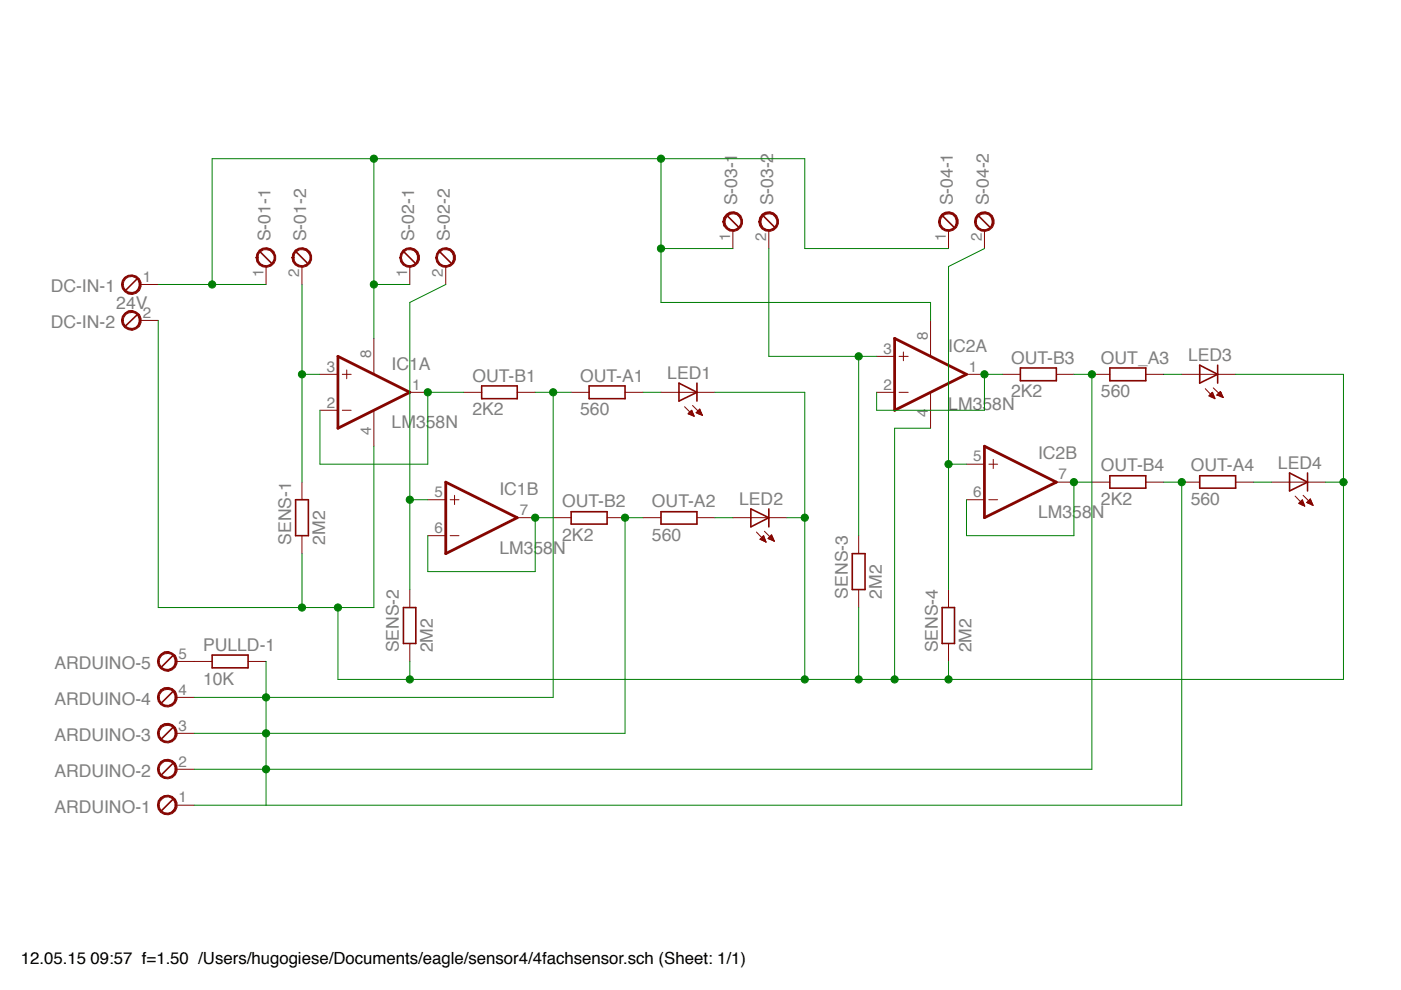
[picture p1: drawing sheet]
<svg xmlns="http://www.w3.org/2000/svg" width="297mm" height="210mm" viewBox="0 0 297 210" stroke-linecap="round" stroke-linejoin="round" font-family="sans-serif">
<path d="M29 59.2l-2.3 2.3" fill="none" stroke="#850500" stroke-width=".34"/>
<path d="M26.4 58.8a2.09 2.09 0 0 1 3.3 .5 2.09 2.09 0 0 1-1.4 3 2.09 2.09 0 0 1-2.6-2h.4a1.72 1.72 0 0 1 2.1-1.7 1.72 1.72 0 0 1 1.1 2.4 1.72 1.72 0 0 1-2.6 .6l-.5-.6-.1-.7h-.4l.2-.8z" fill-rule="evenodd" fill="#850500"/>
<path d="M26.4 58.8a2.09 2.09 0 0 1 3.3 .5 2.09 2.09 0 0 1-1.3 3.1 2.09 2.09 0 0 1-2.6-2.1h.3a1.72 1.72 0 0 1 2.1-1.7 1.72 1.72 0 0 1 1.2 2.5 1.72 1.72 0 0 1-2.7 .5l-.4-.6-.2-.7h-.3l.1-.8zM29.7 60.3h3.8" fill="none" stroke="#850500" stroke-width=".21"/>
<path d="M29 66.8l-2.3 2.2" fill="none" stroke="#850500" stroke-width=".34"/>
<path d="M26.4 66.4a2.09 2.09 0 0 1 3.3 .5 2.09 2.09 0 0 1-1.4 3.1 2.09 2.09 0 0 1-2.6-2.1h.4a1.72 1.72 0 0 1 2.1-1.7 1.72 1.72 0 0 1 1.1 2.5 1.72 1.72 0 0 1-2.6 .5l-.5-.6-.1-.7h-.4l.2-.8z" fill-rule="evenodd" fill="#850500"/>
<path d="M26.4 66.4a2.09 2.09 0 0 1 3.3 .6 2.09 2.09 0 0 1-1.3 3 2.09 2.09 0 0 1-2.6-2.1h.3a1.72 1.72 0 0 1 2.1-1.7 1.72 1.72 0 0 1 1.2 2.5 1.72 1.72 0 0 1-2.7 .5l-.4-.6-.2-.7h-.3l.1-.8zM29.7 67.9h3.8" fill="none" stroke="#850500" stroke-width=".21"/>
<path d="M55.2 53.5l2.3 2.2" fill="none" stroke="#850500" stroke-width=".34"/>
<path d="M54.9 53a2.1 2.1 0 0 1 3.3 .5 2.1 2.1 0 0 1-1.3 3.1 2.1 2.1 0 0 1-2.6-2h.4a1.69 1.69 0 0 1 1.9-1.7 1.69 1.69 0 0 1 1.4 2.1 1.69 1.69 0 0 1-2.1 1.2l-.7-.3-.4-.6-.1-.7h-.4l.1-.8z" fill-rule="evenodd" fill="#850500"/>
<path d="M55 53a2.1 2.1 0 0 1 3.2 .6 2.1 2.1 0 0 1-1.2 3 2.1 2.1 0 0 1-2.7-2h.4a1.69 1.69 0 0 1 1.9-1.6 1.69 1.69 0 0 1 1.5 2 1.69 1.69 0 0 1-2.2 1.3l-.7-.4-.4-.6-.1-.7h-.4l.2-.8zM56.4 56.5v3.8" fill="none" stroke="#850500" stroke-width=".21"/>
<path d="M62.8 53.5l2.3 2.2" fill="none" stroke="#850500" stroke-width=".34"/>
<path d="M62.6 53a2.1 2.1 0 0 1 3.2 .5 2.1 2.1 0 0 1-1.3 3.1 2.1 2.1 0 0 1-2.6-2h.4a1.69 1.69 0 0 1 1.9-1.7 1.69 1.69 0 0 1 1.5 2.1 1.69 1.69 0 0 1-2.2 1.2l-.7-.3-.4-.6-.1-.7h-.4l.2-.8z" fill-rule="evenodd" fill="#850500"/>
<path d="M62.6 53a2.1 2.1 0 0 1 3.3 .6 2.1 2.1 0 0 1-1.3 3 2.1 2.1 0 0 1-2.7-2h.4a1.69 1.69 0 0 1 1.9-1.6 1.69 1.69 0 0 1 1.5 2 1.69 1.69 0 0 1-2.2 1.3l-.7-.4-.4-.6-.1-.7h-.4l.2-.8zM64 56.5v3.8" fill="none" stroke="#850500" stroke-width=".21"/>
<path d="M85.7 53.5l2.3 2.2" fill="none" stroke="#850500" stroke-width=".34"/>
<path d="M85.4 53a2.1 2.1 0 0 1 3.3 .5 2.1 2.1 0 0 1-1.3 3.1 2.1 2.1 0 0 1-2.6-2h.3a1.71 1.71 0 0 1 2.3-1.7 1.71 1.71 0 0 1 .7 2.8 1.71 1.71 0 0 1-2.8-.4l-.2-.7h-.3l.1-.8z" fill-rule="evenodd" fill="#850500"/>
<path d="M85.4 53a2.1 2.1 0 0 1 3.3 .6 2.1 2.1 0 0 1-1.3 3 2.1 2.1 0 0 1-2.6-2h.3a1.71 1.71 0 0 1 2.3-1.6 1.71 1.71 0 0 1 .7 2.7 1.71 1.71 0 0 1-2.8-.4l-.2-.7h-.3l.1-.8zM86.9 56.5v3.8" fill="none" stroke="#850500" stroke-width=".21"/>
<path d="M93.3 53.5l2.3 2.2" fill="none" stroke="#850500" stroke-width=".34"/>
<path d="M93 53a2.1 2.1 0 0 1 3.3 .5 2.1 2.1 0 0 1-1.3 3.1 2.1 2.1 0 0 1-2.6-2h.3a1.71 1.71 0 0 1 2.3-1.7 1.71 1.71 0 0 1 .7 2.8 1.71 1.71 0 0 1-2.8-.4l-.2-.7h-.3l.1-.8z" fill-rule="evenodd" fill="#850500"/>
<path d="M93.1 53a2.1 2.1 0 0 1 3.2 .6 2.1 2.1 0 0 1-1.2 3 2.1 2.1 0 0 1-2.7-2h.3a1.71 1.71 0 0 1 2.3-1.6 1.71 1.71 0 0 1 .7 2.7 1.71 1.71 0 0 1-2.8-.4l-.2-.7h-.3l.2-.8zM94.5 56.5v3.8" fill="none" stroke="#850500" stroke-width=".21"/>
<path d="M154.3 45.8l2.3 2.3" fill="none" stroke="#850500" stroke-width=".34"/>
<path d="M154 45.4a2.1 2.1 0 0 1 3.2 .7 2.1 2.1 0 0 1-1.4 3 2.1 2.1 0 0 1-2.6-2.1h.5a1.7 1.7 0 0 1 2.3-1.7 1.7 1.7 0 0 1 .6 2.8 1.7 1.7 0 0 1-2.8-.4l-.1-.7h-.5l.2-.8z" fill-rule="evenodd" fill="#850500"/>
<path d="M154 45.4a2.1 2.1 0 0 1 3.2 .7 2.1 2.1 0 0 1-1.4 3 2.1 2.1 0 0 1-2.5-2.1h.4a1.7 1.7 0 0 1 2.3-1.6 1.7 1.7 0 0 1 .7 2.7 1.7 1.7 0 0 1-2.8-.4l-.2-.7h-.4l.1-.8zM155.4 48.9v3.8" fill="none" stroke="#850500" stroke-width=".21"/>
<path d="M161.9 45.8l2.3 2.3" fill="none" stroke="#850500" stroke-width=".34"/>
<path d="M161.5 45.4a2.1 2.1 0 0 1 3.3 .5 2.1 2.1 0 0 1-1.3 3.1 2.1 2.1 0 0 1-2.6-2h.4a1.7 1.7 0 0 1 2.3-1.7 1.7 1.7 0 0 1 .7 2.8 1.7 1.7 0 0 1-2.8-.4l-.2-.7h-.4l.1-.8z" fill-rule="evenodd" fill="#850500"/>
<path d="M161.6 45.4a2.1 2.1 0 0 1 3.2 .5 2.1 2.1 0 0 1-1.3 3.1 2.1 2.1 0 0 1-2.6-2h.4a1.7 1.7 0 0 1 2.3-1.6 1.7 1.7 0 0 1 .7 2.7 1.7 1.7 0 0 1-2.8-.4l-.2-.7h-.4l.2-.8zM163 48.9v3.8" fill="none" stroke="#850500" stroke-width=".21"/>
<path d="M199.9 45.8l2.3 2.3" fill="none" stroke="#850500" stroke-width=".34"/>
<path d="M199.6 45.4a2.1 2.1 0 0 1 3.3 .5 2.1 2.1 0 0 1-1.3 3.1 2.1 2.1 0 0 1-2.6-2h.3a1.7 1.7 0 0 1 2.3-1.7 1.7 1.7 0 0 1 .7 2.8 1.7 1.7 0 0 1-2.8-.4l-.2-.7h-.3l.1-.8z" fill-rule="evenodd" fill="#850500"/>
<path d="M199.7 45.4a2.1 2.1 0 0 1 3.2 .5 2.1 2.1 0 0 1-1.3 3.1 2.1 2.1 0 0 1-2.6-2h.3a1.7 1.7 0 0 1 2.3-1.6 1.7 1.7 0 0 1 .7 2.7 1.7 1.7 0 0 1-2.8-.4l-.2-.7h-.3l.2-.8zM201.1 48.9v3.8" fill="none" stroke="#850500" stroke-width=".21"/>
<path d="M207.5 45.8l2.3 2.3" fill="none" stroke="#850500" stroke-width=".34"/>
<path d="M207.3 45.4a2.1 2.1 0 0 1 3.2 .5 2.1 2.1 0 0 1-1.3 3.1 2.1 2.1 0 0 1-2.6-2h.3a1.7 1.7 0 0 1 2.3-1.7 1.7 1.7 0 0 1 .7 2.8 1.7 1.7 0 0 1-2.8-.4l-.2-.7h-.3l.2-.8z" fill-rule="evenodd" fill="#850500"/>
<path d="M207.3 45.4a2.1 2.1 0 0 1 3.2 .5 2.1 2.1 0 0 1-1.2 3.1 2.1 2.1 0 0 1-2.7-2h.3a1.7 1.7 0 0 1 2.3-1.6 1.7 1.7 0 0 1 .7 2.7 1.7 1.7 0 0 1-2.8-.4l-.2-.7h-.3l.2-.8zM208.7 48.9v3.8" fill="none" stroke="#850500" stroke-width=".21"/>
<path d="M36.6 169.5l-2.3 2.3" fill="none" stroke="#850500" stroke-width=".34"/>
<path d="M34 169.1a2.1 2.1 0 0 1 3.3 .5 2.1 2.1 0 0 1-1.3 3.1 2.1 2.1 0 0 1-2.6-2h.3a1.71 1.71 0 0 1 2.3-1.7 1.71 1.71 0 0 1 .7 2.8 1.71 1.71 0 0 1-2.8-.4l-.2-.7h-.3l.1-.9z" fill-rule="evenodd" fill="#850500"/>
<path d="M34.1 169.1a2.1 2.1 0 0 1 3.2 .5 2.1 2.1 0 0 1-1.3 3.1 2.1 2.1 0 0 1-2.6-2h.3a1.71 1.71 0 0 1 2.3-1.7 1.71 1.71 0 0 1 .7 2.8 1.71 1.71 0 0 1-2.8-.4l-.2-.7h-.3l.1-.9zM37.4 170.7h3.8" fill="none" stroke="#850500" stroke-width=".21"/>
<path d="M36.6 161.9l-2.3 2.3" fill="none" stroke="#850500" stroke-width=".34"/>
<path d="M34 161.5a2.1 2.1 0 0 1 3.3 .5 2.1 2.1 0 0 1-1.3 3 2.1 2.1 0 0 1-2.6-1.9h.3a1.71 1.71 0 0 1 2.3-1.7 1.71 1.71 0 0 1 .7 2.8 1.71 1.71 0 0 1-2.8-.4l-.2-.7h-.3l.1-.9z" fill-rule="evenodd" fill="#850500"/>
<path d="M34.1 161.5a2.1 2.1 0 0 1 3.2 .5 2.1 2.1 0 0 1-1.3 3.1 2.1 2.1 0 0 1-2.6-2h.3a1.71 1.71 0 0 1 2.3-1.7 1.71 1.71 0 0 1 .7 2.8 1.71 1.71 0 0 1-2.8-.4l-.2-.7h-.3l.1-.8zM37.4 163.1h3.8" fill="none" stroke="#850500" stroke-width=".21"/>
<path d="M36.6 154.3l-2.3 2.3" fill="none" stroke="#850500" stroke-width=".34"/>
<path d="M34 153.9a2.1 2.1 0 0 1 3.3 .5 2.1 2.1 0 0 1-1.3 3 2.1 2.1 0 0 1-2.6-1.9h.3a1.7 1.7 0 0 1 2.3-1.7 1.7 1.7 0 0 1 .7 2.7 1.7 1.7 0 0 1-2.8-.4l-.2-.6h-.3l.1-.9z" fill-rule="evenodd" fill="#850500"/>
<path d="M34.1 153.9a2.1 2.1 0 0 1 3.2 .5 2.1 2.1 0 0 1-1.3 3 2.1 2.1 0 0 1-2.6-1.9h.3a1.7 1.7 0 0 1 2.3-1.7 1.7 1.7 0 0 1 .7 2.8 1.7 1.7 0 0 1-2.8-.4l-.2-.7h-.3l.1-.9zM37.4 155.5h3.8" fill="none" stroke="#850500" stroke-width=".21"/>
<path d="M36.6 146.7l-2.3 2.3" fill="none" stroke="#850500" stroke-width=".34"/>
<path d="M34 146.2a2.1 2.1 0 0 1 3.3 .6 2.1 2.1 0 0 1-1.3 3 2.1 2.1 0 0 1-2.6-2h.3a1.7 1.7 0 0 1 2.3-1.6 1.7 1.7 0 0 1 .7 2.7 1.7 1.7 0 0 1-2.8-.4l-.2-.7h-.3l.1-.8z" fill-rule="evenodd" fill="#850500"/>
<path d="M34.1 146.3a2.1 2.1 0 0 1 3.2 .5 2.1 2.1 0 0 1-1.3 3 2.1 2.1 0 0 1-2.6-1.9h.3a1.7 1.7 0 0 1 2.3-1.7 1.7 1.7 0 0 1 .7 2.7 1.7 1.7 0 0 1-2.8-.4l-.2-.6h-.3l.1-.9zM37.4 147.9h3.8" fill="none" stroke="#850500" stroke-width=".21"/>
<path d="M36.6 139.1l-2.3 2.2" fill="none" stroke="#850500" stroke-width=".34"/>
<path d="M34 138.7a2.09 2.09 0 0 1 3.3 .6 2.09 2.09 0 0 1-1.3 3 2.09 2.09 0 0 1-2.6-2.1h.3a1.7 1.7 0 0 1 2.3-1.6 1.7 1.7 0 0 1 .7 2.7 1.7 1.7 0 0 1-2.8-.4l-.2-.7h-.3l.1-.8z" fill-rule="evenodd" fill="#850500"/>
<g fill="none" stroke="#850500" stroke-width=".21">
<path d="M67.8 79.4h3.8M72.6 79.4h1.8M73.5 78.4v1.9M79.3 71.7v7.7M185.9 75.6h3.8M190.6 75.6h2M191.5 74.6v1.9M197.3 67.9v7.7M204.9 79.4h3.8M212.5 79.4h3.8M224 79.4h3.7M231.5 79.4h3.8"/>
<path d="M242.9 79.4h3.8M250.5 79.4h11.5M67.8 87h3.8M72.6 87h1.8M79.3 87v7.6M86.9 83.2h3.8M98.3 83.2h3.8M109.7 83.2h3.8M121.1 83.2h3.8M132.5 83.2h3.8M140.1 83.2h11.5M145.1 86.2l2.1 2.1"/>
<path d="M145.9 87.7l1.3 .6M145.9 87.7l.8-.7 .5 1.3M145.9 87.7h1.1M146 87.6h.9M146.1 87.5h.7M146.2 87.8h.8M146.2 87.4h.6M146.3 87.2h.4M146.4 87.9h.7M146.4 87.2h.3M146.6 87.1h.1M146.7 88.1h.4"/>
<path d="M146.8 86l2.1 2.1M146.9 88.2h.3M147.6 87.5h1.1M147.6 87.5l1.3 .6M147.6 87.5l.8-.8 .5 1.4M147.8 87.6h.9M147.8 87.4h.8M147.8 87.2h.7M147.9 87.2h.6M148 87.7h.8M148.1 87.1h.3M148.2 86.9h.2"/>
<path d="M148.3 87.8h.5M148.3 86.8h.1M148.5 87.9h.4M148.9 88.1h.1M185.9 83.2h3.8M190.6 83.2h2M197.3 83.2v7.6M204.9 98.4h3.8M209.7 98.4h1.8M210.6 97.4v1.9M255.5 82.4l2.1 2.1M256.3 83.9l.8-.7 .5 1.3z"/>
<path d="M256.4 83.9h1M256.4 83.9h.9M256.5 83.8h.8M256.6 83.6h.6M256.6 84.1h.8M256.7 83.5h.5M256.8 83.3h.4M256.9 84.2h.6M256.9 83.3h.2M257.2 84.3h.4M257.2 82.2l2.2 2.1M257.4 84.4h.2"/>
<path d="M258 83.8h1.1M258 83.8l1.4 .5M258.1 83.6h.9M258.3 83.9h.8M258.3 83.5h.7M258.3 83.3h.6M258.4 83.3h.5M258.5 83.9h.7M258.6 83.2h.2M258.7 83h.1M258.8 84.1h.5M258.8 83l-.8 .8"/>
<path d="M258.8 83l.6 1.3M259.1 84.2h.2M64 102.2v3.8M64 113.6v3.8M90.7 106h3.8M90.7 113.6h3.8M95.4 106h1.9M95.4 113.6h1.9M96.4 105v2M109.7 109.8h3.8M117.3 109.8h3.8M128.7 109.8h3.8"/>
<path d="M136.3 109.8h3.8M147.8 109.8h3.8M155.4 109.8h11.4M160.4 112.8l2 2.1M161.1 114.3l1.3 .6M161.1 114.3l.8-.7 .5 1.3M161.1 114.3h1.1M161.2 114.3h1M161.3 114.4h.9M161.4 114.1h.7M161.5 114h.5M161.6 114.6h.6"/>
<path d="M161.6 113.8h.4M161.7 113.7h.2M161.8 114.7h.5M161.8 113.7h.1M162.1 112.6l2.1 2.2M162.1 114.8h.2M162.3 114.9h.1M162.8 114.2l.8-.8 .6 1.4zM162.9 114.3h1M162.9 114.1h1M163 114h.9M163.1 113.8h.7"/>
<path d="M163.2 114.3h.7M163.3 113.7h.4M163.4 114.4h.6M163.4 113.5h.2M163.7 114.6h.4M163.9 114.7h.2M182.1 113.6v3.8M204.9 106h3.8M209.7 106h1.8M224 102.2h3.7M231.5 102.2h3.8M242.9 102.2h3.8"/>
<path d="M250.5 102.2h3.9M262 102.2h3.8M269.6 102.2h11.4M274.6 105.2l2 2.1M275.4 106.7l.7-.7 .5 1.3zM275.4 106.8h1.1M275.4 106.7h1M275.5 106.5h.8M275.6 106.5h.7M275.7 106.9h.8M275.8 106.3h.4M275.9 106.2h.3"/>
<path d="M275.9 107.1h.6M275.9 106.1h.2M276.2 107.1h.3M276.3 105l2.1 2.1M276.5 107.2h.1M277.1 106.5h1.1M277.1 106.5l1.3 .6M277.1 106.5l.7-.7 .6 1.3M277.1 106.5h1M277.3 106.7h.9M277.3 106.3h.8M277.4 106.2h.6"/>
<path d="M277.5 106.1h.4M277.6 106.8h.6M277.6 106h.3M277.7 105.9h.1M277.8 106.9h.4M278.1 107.1h.2M34.1 138.7a2.09 2.09 0 0 1 3.2 .6 2.09 2.09 0 0 1-1.3 3 2.09 2.09 0 0 1-2.6-2.1h.3a1.7 1.7 0 0 1 2.3-1.6 1.7 1.7 0 0 1 .7 2.7 1.7 1.7 0 0 1-2.8-.4l-.2-.7h-.3l.1-.8zM86.9 125v3.8M86.9 136.4v3.8M182.1 125v3.8M201.1 125v3.8M201.1 136.4v3.8"/>
<path d="M37.4 140.2h7.6M52.6 140.2h3.8"/>
</g>
<g fill="none" stroke="#850500" stroke-width=".34">
<path d="M216.3 78h7.7v2.7h-7.7zM235.3 78h7.6v2.7h-7.6zM254.4 77.4l3.8 2-3.8 1.8zM258.2 77.4v3.8M102.1 81.8h7.6v2.7h-7.6zM124.9 81.8h7.6v2.7h-7.6zM144 81.2l3.8 2-3.8 1.8zM147.8 81.2v3.8M62.7 106h2.7v7.6h-2.7zM121.1 108.5h7.6v2.6h-7.6zM140.1 108.5h7.7v2.6h-7.7zM159.2 107.9l3.8 1.9-3.8 1.9z"/>
<path d="M163 107.9v3.8M180.7 117.4h2.7v7.6h-2.7zM235.3 100.9h7.6v2.6h-7.6zM254.4 100.9h7.6v2.6h-7.6zM273.4 100.3l3.8 1.9-3.8 1.9zM277.2 100.3v3.8M45 138.9h7.6v2.7h-7.6zM85.5 128.8h2.7v7.6h-2.7zM199.7 128.8h2.7v7.6h-2.7z"/>
</g>
<path d="M71.6 75.6l15.3 7.6-15.3 7.6zM189.7 71.7l15.2 7.7-15.2 7.6zM208.7 94.6l15.3 7.6-15.3 7.6zM94.5 102.2l15.2 7.6-15.2 7.6z" fill="none" stroke="#850500" stroke-width=".59"/>
<path d="M45 33.6v26.7M33.5 60.3h22.9" fill="none" stroke="#007e05" stroke-width=".21"/>
<circle cx="45" cy="60.3" r=".76" fill="#007e05"/>
<g fill="none" stroke="#007e05" stroke-width=".21">
<path d="M45 33.6h34.3v38.1M79.3 60.3h7.6"/>
<circle cx="45" cy="60.3" r=".76"/>
</g>
<circle cx="79.2" cy="60.3" r=".76" fill="#007e05"/>
<g fill="none" stroke="#007e05" stroke-width=".21">
<path d="M79.3 33.6h60.8v19.1"/>
<circle cx="79.3" cy="60.3" r=".76"/>
</g>
<circle cx="79.2" cy="33.6" r=".76" fill="#007e05"/>
<g fill="none" stroke="#007e05" stroke-width=".21">
<path d="M140.1 33.6h30.5M140.1 52.7h15.3"/>
<circle cx="79.3" cy="33.6" r=".76"/>
</g>
<circle cx="140.1" cy="33.6" r=".76" fill="#007e05"/>
<g fill="none" stroke="#007e05" stroke-width=".21">
<path d="M170.6 33.6v19.1h30.5M140.1 52.7v11.4"/>
<circle cx="140.1" cy="33.6" r=".76"/>
</g>
<circle cx="140.1" cy="52.7" r=".76" fill="#007e05"/>
<g fill="none" stroke="#007e05" stroke-width=".21">
<path d="M64 60.3v41.9M64 79.4h3.8M140.1 64.1h57.2v3.8"/>
<circle cx="140.1" cy="52.7" r=".76"/>
</g>
<circle cx="64" cy="79.3" r=".76" fill="#007e05"/>
<g fill="none" stroke="#007e05" stroke-width=".21">
<path d="M33.5 67.9v60.9h45.8v-34.2M64 117.4v11.4"/>
<circle cx="64" cy="79.4" r=".76"/>
</g>
<circle cx="64" cy="128.8" r=".76" fill="#007e05"/>
<g fill="none" stroke="#007e05" stroke-width=".21">
<path d="M71.6 128.8v15.3"/>
<circle cx="64" cy="128.8" r=".76"/>
</g>
<circle cx="71.6" cy="128.8" r=".76" fill="#007e05"/>
<g fill="none" stroke="#007e05" stroke-width=".21">
<path d="M151.6 83.2h19v60.9h-99M86.9 140.2v3.9"/>
<circle cx="71.6" cy="128.8" r=".76"/>
</g>
<circle cx="86.9" cy="144" r=".76" fill="#007e05"/>
<g fill="none" stroke="#007e05" stroke-width=".21">
<path d="M166.8 109.8h3.8"/>
<circle cx="86.9" cy="144.1" r=".76"/>
</g>
<circle cx="170.6" cy="109.7" r=".76" fill="#007e05"/>
<g fill="none" stroke="#007e05" stroke-width=".21">
<path d="M197.3 90.8h-7.6v53.3h-7.6"/>
<circle cx="170.6" cy="109.8" r=".76"/>
</g>
<circle cx="170.6" cy="144" r=".76" fill="#007e05"/>
<g fill="none" stroke="#007e05" stroke-width=".21">
<path d="M182.1 128.8v15.3h-11.5"/>
<circle cx="170.6" cy="144.1" r=".76"/>
</g>
<circle cx="182" cy="144" r=".76" fill="#007e05"/>
<g fill="none" stroke="#007e05" stroke-width=".21">
<path d="M201.1 140.2v3.9h-11.4"/>
<circle cx="182.1" cy="144.1" r=".76"/>
</g>
<circle cx="189.7" cy="144" r=".76" fill="#007e05"/>
<g fill="none" stroke="#007e05" stroke-width=".21">
<path d="M262 79.4h22.8v64.7h-83.7"/>
<circle cx="189.7" cy="144.1" r=".76"/>
</g>
<circle cx="201.1" cy="144" r=".76" fill="#007e05"/>
<g fill="none" stroke="#007e05" stroke-width=".21">
<path d="M281 102.2h3.8"/>
<circle cx="201.1" cy="144.1" r=".76"/>
</g>
<circle cx="284.8" cy="102.2" r=".76" fill="#007e05"/>
<g fill="none" stroke="#007e05" stroke-width=".21">
<path d="M98.3 83.2h-7.6v15.2h-22.9v-11.4"/>
<circle cx="284.8" cy="102.2" r=".76"/>
</g>
<circle cx="90.7" cy="83.2" r=".76" fill="#007e05"/>
<g fill="none" stroke="#007e05" stroke-width=".21">
<path d="M136.3 83.2h3.8M117.3 109.8h-3.8v11.4h-22.8v-7.6"/>
<circle cx="90.7" cy="83.2" r=".76"/>
</g>
<circle cx="113.5" cy="109.7" r=".76" fill="#007e05"/>
<g fill="none" stroke="#007e05" stroke-width=".21">
<path d="M94.5 60.3l-7.6 3.8v60.9M86.9 106h3.8"/>
<circle cx="113.5" cy="109.8" r=".76"/>
</g>
<circle cx="86.9" cy="105.9" r=".76" fill="#007e05"/>
<g fill="none" stroke="#007e05" stroke-width=".21">
<path d="M163 52.7v22.9h22.9M182.1 75.6v38M151.6 109.8h3.8M265.8 102.2h3.8"/>
<circle cx="86.9" cy="106" r=".76"/>
</g>
<circle cx="182" cy="75.5" r=".76" fill="#007e05"/>
<g fill="none" stroke="#007e05" stroke-width=".21">
<path d="M208.7 52.7l-7.6 3.8v68.5M201.1 98.4h3.8"/>
<circle cx="182.1" cy="75.6" r=".76"/>
</g>
<circle cx="201.1" cy="98.4" r=".76" fill="#007e05"/>
<g fill="none" stroke="#007e05" stroke-width=".21">
<path d="M212.5 79.4h-3.8v7.6h-22.8v-3.8"/>
<circle cx="201.1" cy="98.4" r=".76"/>
</g>
<circle cx="208.7" cy="79.3" r=".76" fill="#007e05"/>
<g fill="none" stroke="#007e05" stroke-width=".21">
<path d="M231.5 102.2h-3.8v11.4h-22.8v-7.6"/>
<circle cx="208.7" cy="79.4" r=".76"/>
</g>
<circle cx="227.7" cy="102.2" r=".76" fill="#007e05"/>
<g fill="none" stroke="#007e05" stroke-width=".21">
<path d="M227.7 79.4h3.8v83.7M246.7 79.4h3.8"/>
<circle cx="227.7" cy="102.2" r=".76"/>
</g>
<circle cx="231.5" cy="79.3" r=".76" fill="#007e05"/>
<g fill="none" stroke="#007e05" stroke-width=".21">
<path d="M246.7 102.2h3.8v68.5M41.2 163.1h190.3"/>
<circle cx="231.5" cy="79.4" r=".76"/>
</g>
<circle cx="250.5" cy="102.2" r=".76" fill="#007e05"/>
<g fill="none" stroke="#007e05" stroke-width=".21">
<path d="M136.3 109.8h-3.8v45.7"/>
<circle cx="250.5" cy="102.2" r=".76"/>
</g>
<circle cx="132.5" cy="109.7" r=".76" fill="#007e05"/>
<g fill="none" stroke="#007e05" stroke-width=".21">
<path d="M113.5 83.2h7.6M117.3 83.2v64.7"/>
<circle cx="132.5" cy="109.8" r=".76"/>
</g>
<circle cx="117.3" cy="83.2" r=".76" fill="#007e05"/>
<g fill="none" stroke="#007e05" stroke-width=".21">
<path d="M41.2 147.9h15.2M56.4 140.2v15.3h-15.2"/>
<circle cx="117.3" cy="83.2" r=".76"/>
</g>
<circle cx="56.4" cy="147.8" r=".76" fill="#007e05"/>
<g fill="none" stroke="#007e05" stroke-width=".21">
<path d="M56.4 155.5v7.6"/>
<circle cx="56.4" cy="147.9" r=".76"/>
</g>
<circle cx="56.4" cy="155.5" r=".76" fill="#007e05"/>
<g fill="none" stroke="#007e05" stroke-width=".21">
<path d="M56.4 163.1v7.6h-15.2"/>
<circle cx="56.4" cy="155.5" r=".76"/>
</g>
<circle cx="56.4" cy="163.1" r=".76" fill="#007e05"/>
<g fill="none" stroke="#007e05" stroke-width=".21">
<path d="M56.4 147.9h60.9M56.4 155.5h76.1M56.4 170.7h194.1"/>
<circle cx="56.4" cy="163.1" r=".76"/>
</g>
<g font-size="3.7" fill="#808080">
<text x="156.3" y="43.6" transform="rotate(-90 156.3 43.6)">S-03-1</text>
<text x="163.9" y="43.6" transform="rotate(-90 163.9 43.6)">S-03-2</text>
<text x="202" y="43.6" transform="rotate(-90 202 43.6)">S-04-1</text>
<text x="209.6" y="43.6" transform="rotate(-90 209.6 43.6)">S-04-2</text>
<text x="57.3" y="51.2" transform="rotate(-90 57.3 51.2)">S-01-1</text>
<text x="64.9" y="51.2" transform="rotate(-90 64.9 51.2)">S-01-2</text>
<text x="87.8" y="51.2" transform="rotate(-90 87.8 51.2)">S-02-1</text>
<text x="95.4" y="51.2" transform="rotate(-90 95.4 51.2)">S-02-2</text>
<text x="10.8" y="62">DC-IN-1</text>
<text x="24.6" y="65.6">24V</text>
<text x="10.8" y="69.6">DC-IN-2</text>
<text x="201.1" y="74.6">IC2A</text>
<text x="214.4" y="77.1">OUT-B3</text>
<text x="233.4" y="77.1">OUT_A3</text>
<text x="251.9" y="76.6">LED3</text>
<text x="83" y="78.4">IC1A</text>
<text x="100.2" y="80.9">OUT-B1</text>
<text x="123" y="80.9">OUT-A1</text>
<text x="141.5" y="80.4">LED1</text>
<text x="100.2" y="88.1">2K2</text>
<text x="123" y="88.1">560</text>
<text x="201.1" y="86.9">LM358N</text>
<text x="214.4" y="84.3">2K2</text>
<text x="233.4" y="84.3">560</text>
<text x="83" y="90.7">LM358N</text>
<text x="220.1" y="97.4">IC2B</text>
<text x="233.4" y="99.9">OUT-B4</text>
<text x="252.5" y="99.9">OUT-A4</text>
<text x="270.9" y="99.5">LED4</text>
<text x="105.9" y="105">IC1B</text>
<text x="119.2" y="107.5">OUT-B2</text>
<text x="138.2" y="107.5">OUT-A2</text>
<text x="156.7" y="107.1">LED2</text>
<text x="233.4" y="107.1">2K2</text>
<text x="252.5" y="107.1">560</text>
<text x="220.1" y="109.8">LM358N</text>
<text x="61.7" y="115.5" transform="rotate(-90 61.7 115.5)">SENS-1</text>
<text x="68.9" y="115.5" transform="rotate(-90 68.9 115.5)">2M2</text>
<text x="105.9" y="117.4">LM358N</text>
<text x="119.2" y="114.7">2K2</text>
<text x="138.2" y="114.7">560</text>
<text x="179.8" y="126.9" transform="rotate(-90 179.8 126.9)">SENS-3</text>
<text x="187" y="126.9" transform="rotate(-90 187 126.9)">2M2</text>
<text x="43.1" y="138">PULLD-1</text>
<text x="11.5" y="141.9">ARDUINO-5</text>
<text x="84.6" y="138.3" transform="rotate(-90 84.6 138.3)">SENS-2</text>
<text x="91.8" y="138.3" transform="rotate(-90 91.8 138.3)">2M2</text>
<text x="198.8" y="138.3" transform="rotate(-90 198.8 138.3)">SENS-4</text>
<text x="206" y="138.3" transform="rotate(-90 206 138.3)">2M2</text>
<text x="11.5" y="149.5">ARDUINO-4</text>
<text x="43.1" y="145.2">10K</text>
<text x="11.5" y="157.1">ARDUINO-3</text>
<text x="11.5" y="164.7">ARDUINO-2</text>
<text x="11.5" y="172.3">ARDUINO-1</text>
</g>
<text font-size="3.6" x="4.4" y="204.5">12.05.15 09:57 f=1.50 /Users/hugogiese/Documents/eagle/sensor4/4fachsensor.sch (Sheet: 1/1)</text>
<g font-size="3.2" fill="#808080">
<text x="154.8" y="51.2" transform="rotate(-90 154.8 51.2)">1</text>
<text x="162.5" y="51.2" transform="rotate(-90 162.5 51.2)">2</text>
<text x="200.5" y="51.2" transform="rotate(-90 200.5 51.2)">1</text>
<text x="208.1" y="51.2" transform="rotate(-90 208.1 51.2)">2</text>
<text x="30.3" y="59.8">1</text>
<text x="55.8" y="58.8" transform="rotate(-90 55.8 58.8)">1</text>
<text x="63.5" y="58.8" transform="rotate(-90 63.5 58.8)">2</text>
<text x="86.3" y="58.8" transform="rotate(-90 86.3 58.8)">1</text>
<text x="93.9" y="58.8" transform="rotate(-90 93.9 58.8)">2</text>
<text x="30.3" y="67.4">2</text>
<text x="78.7" y="75.8" transform="rotate(-90 78.7 75.8)">8</text>
<text x="187.3" y="75">3</text>
<text x="196.7" y="72" transform="rotate(-90 196.7 72)">8</text>
<text x="69.3" y="78.8">3</text>
<text x="87.4" y="82.6">1</text>
<text x="187.3" y="82.6">2</text>
<text x="205.4" y="78.8">1</text>
<text x="69.3" y="86.4">2</text>
<text x="196.7" y="88.4" transform="rotate(-90 196.7 88.4)">4</text>
<text x="78.7" y="92.2" transform="rotate(-90 78.7 92.2)">4</text>
<text x="206.4" y="97.8">5</text>
<text x="224.4" y="101.6">7</text>
<text x="92.1" y="105.4">5</text>
<text x="206.4" y="105.4">6</text>
<text x="92.1" y="113">6</text>
<text x="110.2" y="109.2">7</text>
<text x="37.9" y="139.7">5</text>
<text x="37.9" y="147.3">4</text>
<text x="37.9" y="154.9">3</text>
<text x="37.9" y="162.5">2</text>
<text x="37.9" y="170.1">1</text>
</g>
</svg>
